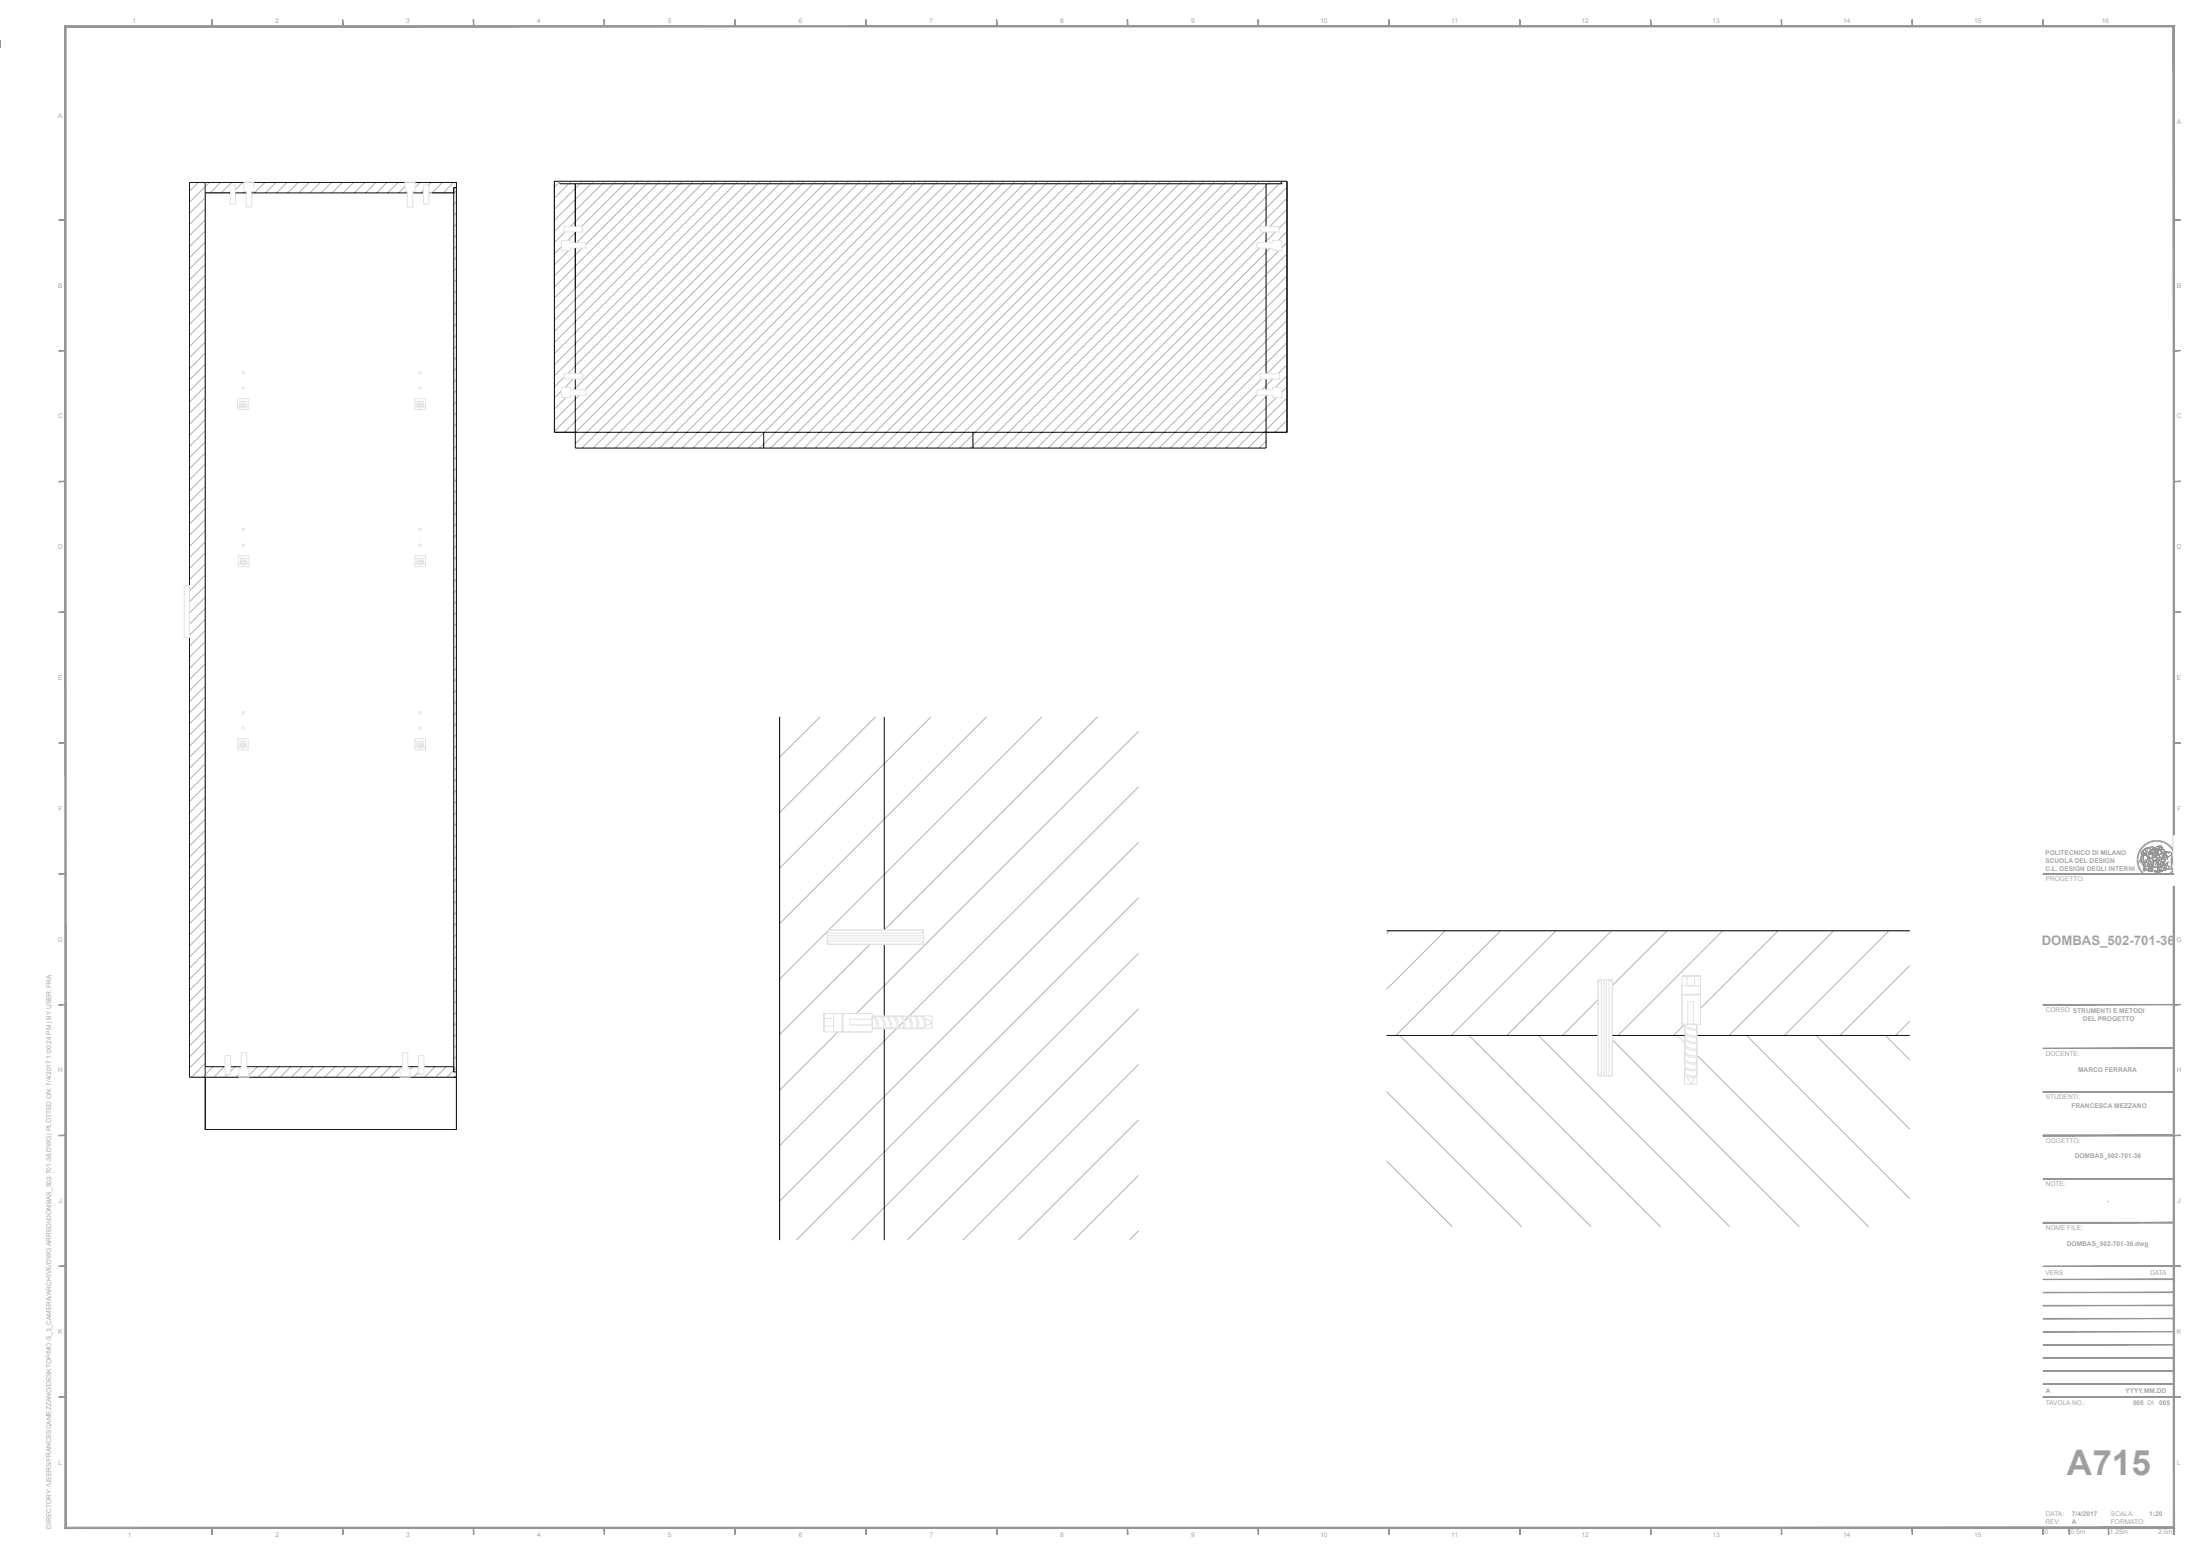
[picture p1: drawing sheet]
<svg xmlns="http://www.w3.org/2000/svg" width="841mm" height="594mm" viewBox="0 0 841 594" stroke-linecap="round" stroke-linejoin="round" font-family="sans-serif">
<g fill="none" stroke="#000" stroke-width=".38">
<path d="M72.4 69.7h102.1v362h-96.1v-19.9h-6zM78.4 69.7v362M78.4 73.7h9.5M90 73.7h4.1M96.2 73.7h59.5M157.8 73.7h4.1M173.4 71.7v2h-8.3M174.5 71.7h-1.1v338M211.9 70.3v40M219.9 70.3v16.3M484 70.3v16.3M490 69.3v1h-276"/>
<path d="M492 69.3v95.9h-280.1M492 69.3h-280.1v95.9M492 69.3v95.9h-8v6.1h-264.1v-6.1h-8M219.9 88.7v4M219.9 94.8v48M484 88.7v4M484 94.8v48M219.9 144.9v4.1M219.9 151.1v14.1M484 144.9v4.1M484 151.1v14.1M291.9 165.2v6.1"/>
<path d="M371.9 165.2v6.1M298 274v200M338 274v81.5M338 361v27.6M338 393.2v80.8M78.4 411.8h96.1h-1.1M78.4 407.7h7.6M88.1 407.7h4.1M94.3 407.7h59.5M155.9 407.7h4.1M162.1 407.7h11.3v2h1.1"/>
</g>
<g fill="none" stroke="#b2b2b2" stroke-width=".38">
<path d="M75.8 69.7l-3.4 3.4M78.4 75.6l-6 6M78.4 79.8l-6 6M80.1 69.7l-7.7 7.6M84.3 69.7l-4 4M88.5 69.7l-4 4M92.8 69.7l-2.8 2.8M93.6 73.2l-.6 .5M101.3 69.7l-4.1 4M105.5 69.7l-4 4M109.7 69.7l-3.9 4M114 69.7l-4 4"/>
<path d="M118.2 69.7l-4 4M122.5 69.7l-4 4M126.7 69.7l-4 4M131 69.7l-4 4M135.2 69.7l-4 4M139.5 69.7l-4 4M143.7 69.7l-4 4M147.9 69.7l-4 4M152.2 69.7l-4 4M154.9 71.3l-2.5 2.4M160.7 69.7l-2 2M161.9 72.7l-1 1"/>
<path d="M164.9 69.7l-1 1.1M169.2 69.7l-4.1 4M173.4 69.7l-4 4M174.5 72.9l-1.1 1M174.5 77.2l-1.1 1M214.2 69.3l-2.3 2.2M218.4 69.3l-6.5 6.5M222.7 69.3l-10.8 10.7M227 69.3l-15.1 15M231.2 69.3l-19.3 19.2M235.4 69.3l-17.3 17.3M239.7 69.3l-17.3 17.3"/>
<path d="M243.9 69.3l-23.5 23.4M248.2 69.3l-24.2 24.1M252.4 69.3l-40.5 40.4M256.6 69.3l-44.7 44.6M260.9 69.3l-49 48.9M265.1 69.3l-53.2 53.1M269.4 69.3l-57.5 57.4M273.6 69.3l-61.7 61.6M277.8 69.3l-65.9 65.9M282.1 69.3l-70.2 70.1M286.3 69.3l-74.4 74.4M290.6 69.3l-73.6 73.5"/>
<path d="M294.8 69.3l-73.5 73.5M299 69.3l-79.7 79.7M303.3 69.3l-79.7 79.7M307.6 69.3l-95.7 95.6M311.8 69.3l-96 95.9M316 69.3l-96.1 96.1M320.3 69.3l-100.4 100.3M324.5 69.3l-102 102M328.8 69.3l-102.1 102M333 69.3l-102 102M337.3 69.3l-102 102M341.5 69.3l-102 102"/>
<path d="M345.7 69.3l-102 102M350 69.3l-102 102M354.2 69.3l-102 102M358.5 69.3l-102 102M362.7 69.3l-102 102M367 69.3l-102.1 102M371.2 69.3l-102 102M375.5 69.3l-102.1 102M379.7 69.3l-102 102M383.9 69.3l-102 102M388.2 69.3l-102 102M392.4 69.3l-102 102"/>
<path d="M396.7 69.3l-102.1 102M400.9 69.3l-102 102M405.1 69.3l-101.9 102M409.4 69.3l-102 102M413.6 69.3l-102 102M417.9 69.3l-102 102M422.1 69.3l-102 102M426.3 69.3l-101.9 102M430.6 69.3l-102 102M434.9 69.3l-102.1 102M439.1 69.3l-102 102M443.3 69.3l-102 102"/>
<path d="M447.6 69.3l-102 102M451.8 69.3l-102 102M456.1 69.3l-102.1 102M460.3 69.3l-102 102M464.5 69.3l-102 102M468.8 69.3l-102 102M473 69.3l-102 102M477.3 69.3l-102.1 102M481.5 69.3l-102 102M485.8 69.3l-102 102M490 69.3l-102 102M490 69.3h.1"/>
<path d="M492 71.6l-99.8 99.7M492 75.8l-95.5 95.5M78.4 84.1l-6 6M78.4 88.3l-6 6M78.4 92.6l-6 5.9M78.4 96.8l-6 6M174.5 81.4l-1.1 1M174.5 85.6l-1.1 1M174.5 89.9l-1.1 1M174.5 94.1l-1.1 1M174.5 98.4l-1.1 1M214.6 94.3l-2.7 2.7"/>
<path d="M216 88.7l-4.1 4M217.5 95.7l-5.6 5.5M218.3 94.8l-.3 .3M220.3 88.7l-3.3 3.2M222.6 94.8l-10.7 10.7M481.4 94.8l-76.4 76.5M483.3 88.7l-82.6 82.6M485.7 94.8l-76.5 76.5M487.6 88.7l-4.1 4M489 95.7l-75.5 75.6M492 97l-74.3 74.3M492 80l-6.6 6.6"/>
<path d="M492 84.3l-3 3M492 88.5l-3.4 3.4M492 92.8l-2 2M78.4 101l-6 6M78.4 105.3l-6 6M78.4 109.5l-6 6M78.4 113.8l-6 5.9M78.4 118l-6 6M174.5 102.6l-1.1 1M174.5 106.9l-1.1 .9M174.5 111.1l-1.1 1M174.5 115.3l-1.1 1.1"/>
<path d="M174.5 119.6l-1.1 1M492 101.2l-70.1 70.1M492 105.5l-65.8 65.8M492 109.7l-61.6 61.6M492 114l-57.3 57.3M492 118.2l-53.1 53.1M78.4 122.2l-6 6M78.4 126.5l-6 6M78.4 130.7l-6 6M78.4 135l-6 6M78.4 139.2l-6 6M174.5 123.8l-1.1 1"/>
<path d="M174.5 128.1l-1.1 1M174.5 132.3l-1.1 1M174.5 136.5l-1.1 1.1M492 122.4l-48.8 48.9M492 126.7l-44.6 44.6M492 131l-40.3 40.3M492 135.2l-7.7 7.6M492 139.4l-3.4 3.4M78.4 143.4l-6 6.1M78.4 147.7l-6 6M78.4 152l-6 5.9M78.4 156.2l-6 6"/>
<path d="M174.5 140.8l-1.1 1M174.5 145.1l-1.1 .9M174.5 149.3l-1.1 1M174.5 153.5l-1.1 1M174.5 157.8l-1.1 1M214.6 149.5l-2.7 2.6M215.6 144.3l-3.7 3.6M216.4 152l-4.5 4.4M219.2 144.9l-3.2 3.2M221.5 151.1l-9.6 9.5M480.5 150.9l-20.4 20.4M482.3 144.9l-26.4 26.4"/>
<path d="M484.6 151.1l-20.2 20.2M486.5 144.9l-4.1 4.1M487.9 152l-19.3 19.3M492 152.2l-19.1 19.1M492 156.4l-14.9 14.9M492 143.7l-4.5 4.4M492 147.9l-2 2M78.4 160.4l-6 6M78.4 164.7l-6 6M78.4 168.9l-6 6M78.4 173.2l-6 5.9M78.4 177.4l-6 6"/>
<path d="M174.5 162l-1.1 1M174.5 166.3l-1.1 .9M174.5 170.5l-1.1 1M174.5 174.7l-1.1 1M174.5 179l-1.1 1M484 168.6l-2.7 2.7M492 160.6l-4.7 4.6M492 164.9l-.4 .3M78.4 181.6l-6 6M78.4 185.9l-6 6M78.4 190.1l-6 6M78.4 194.4l-6 6"/>
<path d="M78.4 198.6l-6 6M174.5 183.2l-1.1 1M174.5 187.5l-1.1 .9M174.5 191.7l-1.1 1M174.5 195.9l-1.1 1.1M78.4 202.8l-6 6.1M78.4 207.1l-6 6M78.4 211.3l-6 6M78.4 215.6l-6 6M78.4 219.8l-6 6M174.5 200.2l-1.1 1M174.5 204.4l-1.1 1"/>
<path d="M174.5 208.7l-1.1 1M174.5 212.9l-1.1 1M174.5 217.1l-1.1 1.1M78.4 224l-6 6.1M78.4 228.3l-6 6M78.4 232.6l-6 6M78.4 236.8l-6 6M174.5 221.4l-1.1 1M174.5 225.7l-1.1 .9M174.5 229.9l-1.1 1M174.5 234.1l-1.1 1M174.5 238.4l-1.1 1"/>
<path d="M78.4 241l-6 6M78.4 245.3l-6 6M78.4 249.5l-6 6M78.4 253.8l-6 6M78.4 258l-6 6M174.5 242.6l-1.1 1M174.5 246.9l-1.1 .9M174.5 251.1l-1.1 1M174.5 255.3l-1.1 1M174.5 259.6l-1.1 1M78.4 262.2l-6 6M78.4 266.5l-6 6"/>
<path d="M78.4 270.7l-6 6.1M78.4 275l-6 6M78.4 279.2l-6 6M174.5 263.8l-1.1 1M174.5 268.1l-1.1 1M174.5 272.3l-1.1 1M174.5 276.5l-1.1 1.1M313.5 274l-15.5 15.4M334.7 274l-36.7 36.6M355.9 274l-57.9 57.8M377.1 274l-79.1 79.1M398.3 274l-81.5 81.5"/>
<path d="M419.5 274l-81.5 81.5M435.2 279.5l-107.9 107.9M78.4 283.4l-6 6.1M78.4 287.7l-6 6M78.4 292l-6 6M78.4 296.2l-6 6M174.5 280.8l-1.1 1M174.5 285.1l-1.1 .9M174.5 289.3l-1.1 1M174.5 293.5l-1.1 1M174.5 297.8l-1.1 1M78.4 300.4l-6 6"/>
<path d="M78.4 304.7l-6 6M78.4 308.9l-6 6M78.4 313.2l-6 6M78.4 317.4l-6 6M174.5 302l-1.1 1M174.5 306.3l-1.1 1M174.5 310.5l-1.1 1M174.5 314.7l-1.1 1M174.5 319l-1.1 1M435.2 300.8l-87.6 87.6M78.4 321.6l-6 6M78.4 325.9l-6 6"/>
<path d="M78.4 330.1l-6 6M78.4 334.4l-6 6M78.4 338.6l-6 6M174.5 323.2l-1.1 1M174.5 327.5l-1.1 1M174.5 331.7l-1.1 1M174.5 335.9l-1.1 1.1M435.2 322l-137.2 137.1M78.4 342.9l-6 5.9M78.4 347.1l-6 6M78.4 351.3l-6 6.1M78.4 355.6l-6 6"/>
<path d="M78.4 359.8l-6 6M174.5 340.2l-1.1 1M174.5 344.4l-1.1 1M174.5 348.7l-1.1 1M174.5 352.9l-1.1 1M174.5 357.2l-1.1 1M316.2 356.1l-18.2 18.2M435.2 343.2l-130.8 130.8M78.4 364.1l-6 6M78.4 368.3l-6 6M78.4 372.6l-6 6M78.4 376.8l-6 6"/>
<path d="M174.5 361.4l-1.1 1M174.5 365.7l-1.1 1M174.5 369.9l-1.1 1M174.5 374.1l-1.1 1M174.5 378.4l-1.1 1M332.6 361l-34.6 34.5M435.2 364.4l-109.6 109.6M78.4 381.1l-6 5.9M78.4 385.3l-6 6M78.4 389.5l-6 6M78.4 393.8l-6 6M78.4 398l-6 6"/>
<path d="M174.5 382.6l-1.1 1M174.5 386.9l-1.1 1M174.5 391.1l-1.1 1M174.5 395.4l-1.1 .9M174.5 399.6l-1.1 1M320.3 394.4l-22.3 22.3M342.9 393l-44.9 44.9M345.4 390.6l-1.9 1.9M347.2 388.8l-1.4 1.3M435.2 385.6l-88.4 88.4M78.4 402.3l-6 5.9M78.4 406.5l-5.2 5.3"/>
<path d="M81.5 407.7l-4 4.1M85.7 407.7l-4 4.1M87 410.7l-1.1 1.1M90 407.7l-1.9 1.9M91.3 410.6l-1.1 1.2M98.4 407.7l-3.2 3.3M102.7 407.7l-4 4.1M106.9 407.7l-4 4.1M111.2 407.7l-4 4.1M115.4 407.7l-4 4.1M119.6 407.7l-3.9 4.1M123.9 407.7l-4 4.1"/>
<path d="M128.1 407.7l-4 4.1M132.4 407.7l-4 4.1M136.6 407.7l-4 4.1M140.8 407.7l-3.9 4.1M145.1 407.7l-4 4.1M149.4 407.7l-4.1 4.1M153 408.4l-3.4 3.4M153.6 407.7l-.6 .6M157.8 407.7l-1 1.1M160 409.8l-1.9 2M166.3 407.7l-4 4.1M170.6 407.7l-4.1 4.1"/>
<path d="M174.5 408.1l-3.7 3.7M174.5 403.8l-1.1 1.1M435.2 406.8l-67.1 67.2M435.2 428.1l-45.9 45.9M435.2 449.3l-24.7 24.7M435.2 470.5l-3.5 3.5"/>
</g>
<path d="M78.4 69.7v4h9.5M164 73.7h9.4M214 69.3v1M78.4 407.7v4.1" fill="none" stroke="#7f7f7f" stroke-width=".38"/>
<g fill="none" stroke="#e1e1e1" stroke-width=".38">
<path d="M87.9 70.8h2.1v7.2h-2.1zM93.2 69.7h3.8l.1 3.5h-.9v5.9h-2l-.1-5.9h-.9zM154.9 69.7h3.8v3.5h-.9v5.9h-2.1v-5.9h-.8zM161.9 70.8h2.1v7.2h-2.1zM214.6 91.9h3.4v.8h6v2.1v-.3v.3h-6v.9h-3.4zM215.6 86.6h7.2v2.1h-7.2zM480.5 92.7h6v-.8h3.5v3.8h-3.5v-.9h-6zM481.8 86.6h7.2v2.1h-7.2zM90.9 152.4h4v4.2h-4zM90.9 155.6h.8v-2.2h2.4v2.2h.8M92.1 154.9v.2h.6l.1 .6 .2-.6h.6v-.2M92.7 154.3h.3"/>
<path d="M92.7 154.2v.6h-.6M93 154.2v.6h.6M158.6 152.4h4.1v4.2h-4.1zM158.6 155.6h.8v-2.2h2.4v2.2h.9M159.9 154.9v.2h.6v.6h.2v-.6h.7M160.5 154.3h.2M160.5 154.2v.6h-.6M160.7 154.2v.6h.7M161.3 154.9v.2M215.6 142.8h7.2v2.1h-7.2zM224 150.7v.4h-6v.9h-3.4v-3.9h3.4v.9h6v2.1M480.5 149h6v-.9h3.5v3.9h-3.5v-.9h-6z"/>
<path d="M481.8 142.8h7.2v2.1h-7.2zM91.1 212.4h4v4.2h-4zM91.1 215.6h.8v-2.2h2.4v2.2h.8M92.4 214.9h.6v-.6h.3v.6h.5l.1 .2h-.6v.6h-.3v-.6h-.6zM158.6 212.4h4.1v4.2h-4.1zM158.6 215.6h.8v-2.2h2.4v2.2h.9M161.3 214.9v.2M161.4 214.9h-.7v-.6h-.2v.6l-.6 .1 .6 .1 .1 .6 .1-.6h.7M70.4 223.8h2v19.9h-2zM90.9 282.4h4v4.2h-4zM90.9 285.6h.8v-2.2h2.4v2.2h.8M92.1 285.1h.6v.6"/>
<path d="M92.1 285.1v-.3h.6v-.6l.3 .1v.5h.6v.3M92.7 285.7h.3M93.6 285.1h-.6v.6M158.6 282.4h4.1v4.2h-4.1zM158.6 285.6h.8v-2.2h2.4v2.2h.9M159.9 285.1h.6v.6M160.5 285.7h.2M161.3 284.8v.3M161.4 284.8h-.7v-.5l-.2-.1v.6h-.6v.3M161.4 285.1h-.7v.6M316.2 355.5h36.9v5.5h-36.9zM316.2 358.6h36.9"/>
<path d="M316.2 357.7h36.9M316.2 355.5h36.9M317.2 355.5l-1 1.2h36.9l-.9-1.2M316.2 361h36.9M317.3 361l-1.1-1.4h36.9l-.9 1.4M314.8 387.4h.3v7h-.3zM315.1 389.3h3.5v2.9h-3.5zM322 387.4h.2v7h-.2zM323 387.4h-4.4v7h4.4M323.3 387.4h10.1v7h-10.1M324.8 389.6h8.6v2.2h-8.6zM333.4 388.5l1 1.1 .6 1.3 .2 2.2"/>
<path d="M333.5 388.6l-.1 4.3h1.8M334 388.3a5.1 5.1 0 0 1 1.7 4.9M334.3 388.6h2.2M335.8 392.9h2M336.2 388.4a5.1 5.1 0 0 1 1.6 4.8M337 388.3l.8 1.2 .5 1.4v2.2M337.2 388.6h1.7M338.3 392.9h1.9M338.6 388.3a5.1 5.1 0 0 1 1.6 4.8M339.4 388.4l1.1 1.8 .3 1.5-.2 1.5M339.6 388.6h1.9M340.7 392.9h2.2"/>
<path d="M341.2 388.4a5.1 5.1 0 0 1 1.7 4.8M342 388.3a5.1 5.1 0 0 1 1.4 4.8M342.2 388.6h2.2M343.4 392.9h2M344.2 388.4l.8 1.2 .4 1.4-.1 2.2M344.9 388.3l.9 2 .2 1.4-.3 1.4M345.1 388.6h1.9M345.8 392.9h2.3M346.8 388.3l.8 1.3 .5 1.3-.1 2.2M347.5 388.4l.8 1.2 .4 1.4-.2 2.2M347.7 388.6h2M348.6 392.9h1.8"/>
<path d="M349.5 388.3l.8 1.3 .3 1.4-.3 2.2M350.3 388.4l.8 1.9v1.5l-.3 1.4M350.4 388.6h1.9M352.2 388.4l1 1.9 .1 1.4-.2 1.5M352.8 388.3l.9 2 .1 1.4-.3 1.4M353.2 392.5l-.7 .4h-1.6M353.3 389.1l3 1.8-2.5 1.3M86 403.5h2.1v7.2h-2.1zM92.3 402.3l2 .1v5.9h.9l-.1 3.5h-3.8v-3.5h.9zM153.8 402.4l2.1-.1v6h.9v3.5h-3.8v-3.5h.8zM160 403.5h2.1v7.2h-2.1z"/>
<circle cx="92.8" cy="155" r=".97"/>
<circle cx="93" cy="142.4" r=".47"/>
<circle cx="93" cy="148.4" r=".47"/>
<circle cx="160.5" cy="148.4" r=".47"/>
<circle cx="160.5" cy="142.4" r=".47"/>
<circle cx="160.6" cy="155" r=".97"/>
<circle cx="93" cy="202.4" r=".47"/>
<circle cx="93" cy="208.4" r=".47"/>
<circle cx="93.1" cy="215" r=".97"/>
<circle cx="160.5" cy="202.4" r=".47"/>
<circle cx="160.5" cy="208.4" r=".47"/>
<circle cx="160.6" cy="215" r=".97"/>
<circle cx="93" cy="272.4" r=".47"/>
<circle cx="93" cy="278.4" r=".47"/>
<circle cx="160.5" cy="272.4" r=".47"/>
<circle cx="160.5" cy="278.4" r=".47"/>
<circle cx="92.8" cy="285" r=".97"/>
<circle cx="160.6" cy="285" r=".97"/>
</g>
<g fill="none" stroke="#e1e1e1" stroke-width=".38">
<path d="M610.9 374.5h5.5v36.8h-5.5zM610.9 375.4l1.2-.9v36.8l-1.2-.9M610.9 374.5v36.8M613.1 374.5v36.8M614.1 374.5v36.8M616.4 374.5v36.8M616.4 375.5l-1.3-1v36.8l1.3-.9M643 372.9h7v.3h-7zM644.9 373.2h2.9v3.6h-2.9zM333.4 387.4h-18.6v7h18.6M334 388.3h-.6h22.9v4.9h-22.9M336.2 388.3h.8"/>
<path d="M338.6 388.3h.8M341.2 388.3h.8M344.2 388.3h.7M346.8 388.3h.7M349.6 388.3h.7M352.2 388.3h.7M643 381.4v10.1h7v-10.1M643 381.1v-4.3h7v4.3M643 380h7v.3h-7zM643.9 395.1l1.9 1.1 1.5 .3 1.4-.1M643.9 396.7a5.1 5.1 0 0 0 4.8 1.6M643.9 392.1a5.1 5.1 0 0 0 4.8 1.7"/>
<path d="M643.9 397.5l1.9 1.1 1.5 .3 1.5-.2M644 399.3a5.1 5.1 0 0 0 4.8 1.7M644 394.3a5.1 5.1 0 0 0 4.8 1.6M644.1 391.5l1.2 1 1.3 .7 2.2 .1M644.2 391.6l4.3-.1v1.8M644.2 392.4v2.2M644.2 395.3v1.7M644.2 397.7v1.9M645.2 382.9h2.2v8.6h-2.2zM648.5 393.8v2.2M648.5 396.4v1.9M648.5 398.8v2.2"/>
<path d="M643.9 400.1a5.1 5.1 0 0 0 4.8 1.4M643.9 403l2 1 1.4 .1 1.4-.2M643.9 410.9l2 .9 1.4 .1 1.4-.3M643.9 404.9l1.9 1.1 1.5 .3 1.4-.2M643.9 407.6l1.3 .8 1.4 .3 2.1-.3M643.9 405.6l1.3 .8 1.4 .4 2.2-.2M644 408.4l1.9 .8h1.5l1.4-.3M644 402.3l1.2 .8 1.4 .4 2.2-.1M644 410.3l1.2 .7 1.4 .4 2.2-.2M644.2 400.3v2.2M644.2 403.2v1.9M644.2 405.8v2"/>
<path d="M644.2 408.5v1.9M644.7 411.4l1.8 3 1.3-2.5M648.5 401.6v1.9M648.5 403.9v2.3M648.5 406.7v1.8M648.5 409v1.6l-.4 .7"/>
</g>
<g fill="none" stroke="#b2b2b2" stroke-width=".38">
<path d="M531.2 355.8l-1.1 1.1M552.4 355.8l-22.3 22.3M573.6 355.8l-40 40M594.8 355.8l-40 40M616 355.8l-40 40M637.3 355.8l-20.9 20.9M658.5 355.8l-40 40M679.7 355.8l-29.7 29.7M700.9 355.8l-40 40M722.1 355.8l-40 40M730.1 369l-26.8 26.8M535.1 395.8l73.2 73.1"/>
<path d="M561.6 395.8l73.2 73.1M588.1 395.8l73.2 73.1M610.9 382.1l-13.6 13.7M616.4 397.5l71.4 71.4M643.9 391.6l-4.2 4.2M667.7 395.8l62.4 62.4M694.2 395.8l35.9 35.9M720.7 395.8l9.4 9.4M730.1 390.2l-5.5 5.6M530.1 417.3l51.7 51.6M648.8 403.4l65.5 65.5M530.1 443.8l25.1 25.1"/>
</g>
<path d="M641.2 395.8l2.7 2.7" fill="none" stroke="#dbdbdb" stroke-width=".38"/>
<path d="M530.1 355.8h200M530.1 395.8h80.8M648.6 395.8h81.5" fill="none" stroke="#000" stroke-width=".38"/>
<path d="M643 391.5v-18.6h7v18.6M643.9 394.3v.8M643.9 396.7v.8M643.9 399.3v.8M648.8 391.5v22.9h-4.9v-22.9v.6M643.9 402.3v.7M643.9 404.9v.7M643.9 407.6v.8M643.9 410.3v.7" fill="none" stroke="#e1e1e1" stroke-width=".38"/>
<path d="M616.4 395.8h27.5" fill="none" stroke="#000" stroke-width=".38"/>
<g fill="#959595" stroke="#959595" stroke-width=".38">
<path d="M831 484.1l2.5-.2zM831 483.9h2.5z"/>
<path d="M831 534.1l2.5-.2zM831 533.9h2.5z"/>
<path d="M430.9 7.6l.2 2.5v-2.5zM430.9 7.6l.2 2.5h-.2z"/>
<path d="M25.3 583.8l-.5 .5 806-.5zM24.8 584.3l806-.5 .5 .5z"/>
<path d="M830.8 10.3v573.5l.5 .5zM830.8 10.3l.5-.5v574.5z"/>
<path d="M25.3 10.3h805.5l.5-.5zM24.8 9.8h806.5l-806 .5z"/>
<path d="M24.8 9.8l.5 574v-573.5zM24.8 9.8l.5 574-.5 .5z"/>
<path d="M380.9 7.6l.2 2.5v-2.5zM380.9 7.6l.2 2.5h-.2z"/>
<path d="M480.9 7.6l.2 2.5v-2.5zM480.9 7.6l.2 2.5h-.2z"/>
<path d="M531 7.6l.1 2.5zM531 7.6l.1 2.5z"/>
<path d="M580.9 7.6l.2 2.5zM580.9 7.6l.2 2.5z"/>
<path d="M630.9 7.6l.2 2.5zM630.9 7.6l.2 2.5z"/>
<path d="M680.9 7.6l.2 2.5zM680.9 7.6l.2 2.5z"/>
<path d="M730.9 7.6l.2 2.5zM730.9 7.6l.2 2.5z"/>
<path d="M780.9 7.6l.2 2.5zM780.9 7.6l.2 2.5z"/>
<path d="M22.5 284.1l2.5-.1zM22.5 284h2.5z"/>
<path d="M22.5 234.1l2.5-.1zM22.5 234h2.5z"/>
<path d="M22.5 184.1l2.5-.1zM22.5 184h2.5z"/>
<path d="M22.5 134.1l2.5-.1zM22.5 134h2.5z"/>
<path d="M22.5 84.1l2.5-.1zM22.5 84h2.5z"/>
<path d="M22.5 384.1l2.5-.2zM22.5 383.9h2.5z"/>
<path d="M22.5 434.1l2.5-.2zM22.5 433.9h2.5z"/>
<path d="M22.5 484.1l2.5-.2zM22.5 483.9h2.5z"/>
<path d="M22.5 534.1l2.5-.2zM22.5 533.9h2.5z"/>
<path d="M22.5 334.1l2.5-.2zM22.5 333.9h2.5z"/>
<path d="M330.9 7.6l.2 2.5zM330.9 7.6l.2 2.5z"/>
<path d="M280.9 7.6l.2 2.5zM280.9 7.6l.2 2.5z"/>
<path d="M230.9 7.6l.2 2.5zM230.9 7.6l.2 2.5z"/>
<path d="M180.9 7.6l.2 2.5zM180.9 7.6l.2 2.5z"/>
<path d="M130.9 7.6l.2 2.5zM130.9 7.6l.2 2.5z"/>
<path d="M80.9 7.6l.2 2.5zM80.9 7.6l.2 2.5z"/>
<path d="M0 15.6l.1 2.5zM0 15.6l.1 2.5z"/>
<path d="M716.5 583.9h60zM716.5 584.1l60-.2z"/>
<path d="M831 284.1l2.5-.1zM831 284h2.5z"/>
<path d="M831 234.1l2.5-.1zM831 234h2.5z"/>
<path d="M831 184.1l2.5-.1zM831 184h2.5z"/>
<path d="M831 134.1l2.5-.1zM831 134h2.5z"/>
<path d="M831 84.1l2.5-.1zM831 84h2.5z"/>
<path d="M831 384.1l2.5-.2zM831 383.9h2.5z"/>
<path d="M831 434.1l2.5-.2zM831 433.9h2.5z"/>
<path d="M831 484.1l2.5-.2zM831 483.9h2.5z"/>
<path d="M831 534.1l2.5-.2zM831 533.9h2.5z"/>
<path d="M831 334.1l2.5-.2zM831 333.9h2.5z"/>
<path d="M430.9 584l.2 2.5v-2.5zM430.9 584l.2 2.5h-.2z"/>
<path d="M380.9 584l.2 2.5v-2.5zM380.9 584l.2 2.5h-.2z"/>
<path d="M480.9 584l.2 2.5v-2.5zM480.9 584l.2 2.5h-.2z"/>
<path d="M531 584l.1 2.5zM531 584l.1 2.5z"/>
<path d="M580.9 584l.2 2.5zM580.9 584l.2 2.5z"/>
<path d="M630.9 584l.2 2.5zM630.9 584l.2 2.5z"/>
<path d="M680.9 584l.2 2.5zM680.9 584l.2 2.5z"/>
<path d="M730.9 584l.2 2.5zM730.9 584l.2 2.5z"/>
<path d="M330.9 584l.2 2.5zM330.9 584l.2 2.5z"/>
<path d="M280.9 584l.2 2.5zM280.9 584l.2 2.5z"/>
<path d="M230.9 584l.2 2.5zM230.9 584l.2 2.5z"/>
<path d="M180.9 584l.2 2.5zM180.9 584l.2 2.5z"/>
<path d="M130.9 584l.2 2.5zM130.9 584l.2 2.5z"/>
<path d="M80.9 584l.2 2.5zM80.9 584l.2 2.5z"/>
<path d="M780.9 584l.2 2.5zM780.9 584l.2 2.5z"/>
</g>
<g fill="none" stroke="#959595" stroke-width=".38">
<path d="M816.8 328.7h.7M816.8 328.4h.7M816.8 328l.7 .1M816.9 327.6l.6 .1M816.9 327.3l.7 .1M817 326.9l.7 .2M817.1 326.6l.7 .2M817.2 326.2l.6 .3M817.3 325.9l.7 .3M817.5 325.6l.6 .3M817.5 329l-.7 .1M817.5 329.4h-.7"/>
<path d="M817.5 329.7l-.6 .1M817.6 330l-.7 .1M817.6 325.3l.6 .3M817.6 330.3l-.6 .2M817.7 330.6l-.6 .2M817.8 324.9l.6 .4M817.8 330.9l-.6 .3M817.9 331.2l-.6 .3M818 324.6l.6 .4M818.1 331.5l-.7 .3M818.2 324.3l.5 .4M818.2 331.8l-.6 .4"/>
<path d="M818.4 332.1l-.6 .4M818.4 324l.5 .5M818.5 332.4l-.6 .4M818.6 323.8l.5 .4M818.7 332.7l-.6 .4M818.9 323.5l.4 .5M818.9 332.9l-.5 .5M819.1 323.3l.5 .4M819.1 333.2l-.5 .5M819.3 333.4l-.5 .5M819.4 323l.4 .5M819.5 333.7l-.4 .5"/>
<path d="M819.6 322.8l.4 .5M819.7 333.9l-.4 .5M819.9 322.6l.4 .5M820 334.1l-.4 .6M820.2 322.3l.4 .6M820.3 334.3l-.4 .6M820.5 322.2l.3 .6M820.6 334.5l-.4 .6M820.8 322l.3 .6M820.8 334.7l-.3 .6M821.1 334.8l-.3 .6M821.1 321.8l.3 .6"/>
<path d="M821.4 335l-.3 .6M821.4 321.7l.3 .6M821.7 335.1l-.3 .7M821.8 321.5l.2 .7M822 335.3l-.3 .6M822.1 321.4l.2 .7M822.3 335.4l-.2 .6M822.5 321.3l.1 .7M822.6 335.5l-.2 .6M822.8 328.1l.6-.5 .8 .3a.42 .42 0 0 1 .4 .2 .42 .42 0 0 1-.2 .5l-.4 .1a.61 .61 0 0 1-.7 .3 .61 .61 0 0 1-.5-.6zM822.8 321.2l.2 .7M822.9 335.6l-.1 .6"/>
<path d="M823.2 321.2l.1 .6M823.2 335.6l-.1 .7M823.3 329l.6 .4 .8-1-.8-.7h-.6l-.5 .7-.2-.1 .3-1.1 .2-.2 1.3 .2 .5-.4v-.3l.6 .1 .2 1-.3 .6 .2 .5-1 1.3h-.3l.5 .2-.1 .4 .3-.3-.3 1.1-1.1 .3-.8-.8 .5-1.6M823.5 321.1l.1 .7M823.6 335.6l-.1 .7M823.6 332.9l2-.5 1.2 .3-2.1 .6zM823.9 321.1v.7M823.9 335.7l-.1 .7M824.2 335.7v.7M824.2 321.1v.7M824.5 335.7v.7M824.6 321.1v.7"/>
<path d="M824.7 333.3l2.1-.6v.3l-2.1 .6zM824.8 335.7l.1 .7M825 321.1l-.1 .7M825 331.5l.3-.1 .1 1.1-.3-.6-.3 .7zM825.2 335.7l.1 .7M825.3 323.5a.71 .71 0 0 1 .9-.1 .71 .71 0 0 1 .3 .8l-.4 1.3 .3-1.2-.2-.5-.7 .4-.3 .9-.2-.9zM825.3 321.1l-.1 .7M825.5 335.6l.1 .7M825.5 326.6l1.1-.4a.81 .81 0 0 1 1 .6 .81 .81 0 0 1-.7 1 .76 .76 0 0 1-1.2-.2zM825.6 328.6l.8-.1-1.1 2.3v.7l-.5 .6-.1-1zM825.6 324l.6-.2 .2 .5-.3 .5a.48 .48 0 0 1-.6-.2 .48 .48 0 0 1 .1-.6zM825.6 321.2l-.1 .6"/>
<path d="M825.8 335.6l.1 .6M826 321.2l-.2 .7M826.1 329.6l.2-.1a.41 .41 0 0 1 .5 .2 .41 .41 0 0 1-.1 .6l-.3 .5 .1 .8-.7 .1zM826.1 335.5l.2 .6M826.4 326.2l1.1-.6h.8l-.7 1zM826.4 321.3l-.2 .7M826.4 335.4l.2 .7M826.5 324.3l.7 .5 .4 .8a.76 .76 0 0 1-1.3-.1zM826.7 321.4l-.2 .7M826.8 335.3l.2 .7M827 321.5l-.2 .7M827.1 327.6h.3l-.1 .5a1 1 0 0 1-.1 1.2 1 1 0 0 1-1.1 .3l.3-1.1z"/>
<path d="M827.1 335.2l.2 .7M827.4 321.6l-.3 .7M827.4 335.1l.2 .6M827.5 330.6l1.2-1-.9 2.2a.55 .55 0 0 1 .2 .6 .55 .55 0 0 1-.5 .4 .62 .62 0 0 1-.4-.6 .62 .62 0 0 1 .3-.6zM827.7 334.9l.3 .7M827.7 321.8l-.3 .6M827.9 334.8l.4 .5M828 322l-.3 .6M828.2 334.6l.4 .6M828.3 322.1l-.3 .6M828.5 325.8l.5-.1a.75 .75 0 0 1 1 .8l.1 .3a9.2 9.2 0 0 1-.1 4.6l.3 .7h-2.5l.9-2.5-1.5 1.3a5.3 5.3 0 0 1 1.6-3.4l.2-.1-.9-.7zM828.5 334.4l.4 .6"/>
<path d="M828.6 322.3l-.3 .6M828.8 334.2l.3 .6M828.9 322.5l-.4 .6M829 334l.4 .5M829.2 322.7l-.4 .6M829.2 333.8l.5 .5M829.5 322.9l-.5 .5M829.5 333.6l.5 .4M829.7 333.4l.5 .4M829.7 323.2l-.4 .5M829.9 333.1l.5 .4M830 323.4l-.5 .5"/>
<path d="M830.1 332.8l.5 .4M830.2 323.7l-.5 .5M830.3 332.5l.5 .4M830.5 324l-.5 .4M830.5 332.3l.6 .3M830.6 332l.6 .3M830.7 324.3l-.6 .4M830.8 331.7l.6 .3M830.9 324.5l-.6 .4M830.9 331.4l.6 .3M831 331.1l.6 .3M831.1 324.9l-.6 .3"/>
<path d="M831.1 330.8l.7 .2M831.2 325.2l-.6 .3M831.2 330.5l.7 .1M831.3 330.2l.6 .1M831.3 329.8l.7 .2M831.4 325.5l-.6 .3M831.4 329.5l.7 .1M831.4 329h.7M831.4 328.6h.7M831.4 329.2h.7M831.6 325.8l-.7 .3M831.7 326.2l-.7 .2"/>
<path d="M831.8 326.5l-.7 .2M831.9 326.8l-.7 .2M831.9 327.2l-.6 .1M832 327.6h-.7M832.1 327.9l-.7 .1M832.1 328.3h-.7"/>
</g>
<path d="M824.3 329.9l.3 .1 .2-.6 .5-.2-.5 1.4v-.4z" fill="none" stroke="#959595" stroke-width=".38"/>
<g fill="none" stroke="#959595" stroke-width=".38">
<path d="M818.7 326.3l1.4 .3 .5-.3 .1 .6-1.8-.1zM818.9 326.8l-.8 2.6 .4 .1M818.9 325.4l.4-.3 .1 .8 1.2 .4-.5 .3-1.2-.1-.4-.6zM819 327l.6-.1-.3 .5-.1 2.4-.7-.3zM819.5 324.8l.5-.5 1.3-.1-.8 .1a.7 .7 0 0 0-.5 .8 .7 .7 0 0 0 .6 .6v.6l-1.2-.4zM819.5 330.8l1 .4 .6-.2 .4 1 .2-.2 .3 .3-.1-.5 .2 .4-.1-.5 .4 .2-.7-.8a.45 .45 0 0 1 .4-.6 .45 .45 0 0 1 .4 .6l.2 .5a.88 .88 0 0 1-.2 1.3 .88 .88 0 0 1-1.3-.2l-1.5-1zM819.5 327l1.2-.1 .6 1.1-.1 .5-.3 .2a.54 .54 0 0 0-.7 .1 .54 .54 0 0 0 0 .7l-.3 .3a.48 .48 0 0 1-.5-.1 .48 .48 0 0 1-.1-.6zM819.6 331.5l1.6 1a1.01 1.01 0 0 0 1.6-.4 .72 .72 0 0 1 0 1 .72 .72 0 0 1-1.1-.1l-.5-.1a.99 .99 0 0 0-1.5-.4l.1 .3a.39 .39 0 0 1-.5-.2 .39 .39 0 0 1 .2-.5zM820 329l1.2-.5 .5 .2a.55 .55 0 0 1 .3-.6 .55 .55 0 0 1 .6 .2l.2 .1a1.06 1.06 0 0 1 .5 1.4 1.06 1.06 0 0 1-1.4 .5l.3-.4a.54 .54 0 0 0-.6-.7 .54 .54 0 0 0-.4 .8l-.7-.7-.5 .1zM820 329.6l.5-.3 .1 .2a.88 .88 0 0 1 .7 .8 .88 .88 0 0 1-.6 .9l-.9-.2-.4-.3v-.3l.6-.2zM820.3 324.5l.5-.2a.81 .81 0 0 1 1.2 .3 .81 .81 0 0 1-.5 1.1l-.2 .4 .2 .6a1.1 1.1 0 0 0 .7 1.4l-.4 .1a.37 .37 0 0 1-.2 .5 .37 .37 0 0 1-.4-.2 .37 .37 0 0 1 .1-.5l-.6-1.1-.1-1.4-.6-.5zM820.7 326.9h-1.6a.86 .86 0 0 0-.7 1.2l-.6 1 .3 .3"/>
<path d="M821.4 329.4l.3-.2 .6 .4-.7 1.4 .8 .7-.4-.2 .1 .5-.2-.4 .1 .5-.3-.3-.2 .2-.3-.7zM821.6 326l.7-.3 .3 .3-.4 .2 .2 .4-.6-.1zM821.6 325.5l.9-.4-.1 .6-1.1 .5zM821.9 324l1.1-.3 .8 .7-.2 .1-.4-.2-.8 .5-.7-.5zM822 324.5l.5 .3 .7-.5 .3 .2-.6 .8-1-.1zM822.3 326l.9 .1-.5 .6a.4 .4 0 0 1-.4-.2 .4 .4 0 0 1 0-.5zM822.7 326l.5 .1-.2 .2a.34 .34 0 0 1-.3 .4 .34 .34 0 0 1-.4-.3 .34 .34 0 0 1 .3-.4l.2 .1-.3 .1M822.8 331l.8 .6M823.1 324.6l.2 .2M823.2 324.7l-.1 .1M823.2 329l1.2-.5-.1 .3a.5 .5 0 0 1-.3 .5 .5 .5 0 0 1-.6-.1zM823.5 324.9l.9-.2a.33 .33 0 0 1-.2 .5 .33 .33 0 0 1-.4-.3z"/>
<path d="M823.6 332.9l1.1 .4v.3l-1.1-.4zM823.6 325.6l1 .1 .4 .8-.2 .4-.3-.3 .2-.5a.48 .48 0 0 0-.7-.5 .48 .48 0 0 0-.1 .8 .44 .44 0 0 1-.1 .8 .44 .44 0 0 1-.6-.5zM823.9 325.6h.4l.4 .4-.3 1.1h-.5zM823.9 330.1l-.3 1.6 1.1-.3M824 324.4l.7 .1 .1 .4-.9-.2zM824 328.8l.2 .1M824.1 328.9h.1M824.3 324.8l-.8 .1h.3a.32 .32 0 0 0 .4 .3 .32 .32 0 0 0 .1-.5l.1 .2M824.9 324.5l.1 .4M824.9 326.5l.1-1.5-.3-.4a.58 .58 0 0 1-.4-.8 .58 .58 0 0 1 1-.1l-.1 1.4 .2-.6 .2 .4 .5-.1v.7l.1-.2a.67 .67 0 0 1 .2 .8 .67 .67 0 0 1-.6 .4l-.3 .2M825.5 324.3h.3M825.7 324.3v.1"/>
<path d="M826 324.5h.2M826.1 324.5h.1M826.3 327.8h.1M826.5 327.7l-.3 .1M827.2 329.5a.92 .92 0 0 0-1.1 .2 .92 .92 0 0 0-.1 1 .51 .51 0 0 0-.2 .7 .51 .51 0 0 0 .7 .2l-.1-.8 .5-1.3M828.6 325.6l-.5 1.1 .9 .7M828.8 327.6l-.3 1M828.9 331l.2 .8 .5 .4M830 326.6a11.3 11.3 0 0 1 0 5.1l.3 .4h-2.5"/>
</g>
<g fill="none" stroke="#959595" stroke-width=".38">
<path d="M818.7 326.3v.5M819.1 326.9l-.3 .6-.3 2 .7 .3M819.4 330.5l.3 .5h1.4M819.5 330.8l.1 .6 .7 .6 1.9 .9M819.6 327l-.3 .4 .1 2.3M819.7 331.5l-.1 .1a.73 .73 0 0 0 .2 1.3v-.5a1.02 1.02 0 0 1 1.4 .5 1.24 1.24 0 0 0 1.8-.2l-.2-.6M819.8 329.9a.48 .48 0 0 0-.7-.1 .48 .48 0 0 0 .1 .8 .71 .71 0 0 1 .7-.4 .71 .71 0 0 1 .6 .6M820.4 329.2l.7 .8M820.5 329.3l-.6 .5 .1 .4M820.8 327.2l.3 1.4M821.1 324.5l-.5 1.9 .7 1.7a.36 .36 0 0 0-.1 .4 .36 .36 0 0 0 .5 .2 .36 .36 0 0 0 .1-.5l.4-.1-.2-.1a.9 .9 0 0 1-.5-1.3 1.66 1.66 0 0 1 .6-1.8 1.07 1.07 0 0 0-1.5-.7 1.06 1.06 0 0 0-1.2 .5 1.06 1.06 0 0 0 .3 1.3l.9 .3-.5 .3-1.2-.1a.85 .85 0 0 1 .4-1.4M821.2 328.5l-.3 .2a.53 .53 0 0 0-.7 .1 .53 .53 0 0 0 0 .7"/>
<path d="M821.3 324.2l-.8 .1-.5 .5 .1 .4 .5 .3M821.4 329.4l.3-.2 .6 .4-.7 1.4 .8 .7-.4-.1 .2 .4-.3-.4 .1 .5-.3-.3-.2 .2-.3-.7zM821.6 326l.2 .5 .6 .1M821.7 324.3l.6-.6 1 .1a.36 .36 0 0 1 .4 .2 .36 .36 0 0 1-.2 .5l-.3-.2-.5 .4-.7-.1M822.2 328.1l.7 .3M822.3 330.4l.4 1a.83 .83 0 0 1 0 1 .83 .83 0 0 1-.9 .3M822.4 325.7l.2 .3M822.5 325.5l-1.2 .7M822.5 329l-.8 .2M822.5 325.1l-.3 .5M822.6 328.7l.8 .4M822.8 329.1l.1 1-.6 .3-.3-.1"/>
<path d="M822.8 328.4l.6-.8 1 .3 .2 .7-1.3 .4M822.9 328.4l.1 .2a.9 .9 0 0 1-.1 1.5M823 325.1h.1M823.1 330.3l.1 1M823.1 327l-.5 1.3M823.3 329.8l-.7 1.4M823.5 324.5l-.6 .8-.9-.1M823.6 332.9l2-.5 1.2 .3-2.1 .6zM823.9 324.7a.39 .39 0 0 1 .6-.4 .39 .39 0 0 1 0 .7M823.9 329.2h.1M824.1 329.1h.1M824.2 325.8l-.2 .1"/>
<path d="M824.3 327.2v.7M824.4 328.6l-.1 .2a.48 .48 0 0 1-.4 .5 .48 .48 0 0 1-.5-.3M824.4 325.7l.1 .4M824.5 325.9a.45 .45 0 0 0-.7-.2 .45 .45 0 0 0 .1 .7 .48 .48 0 0 1 0 .7 .48 .48 0 0 1-.7-.1 .48 .48 0 0 1 .1-.7l.4-.7 .6-.1 .5 .4 .2 .8-.3 .2-.1-.3M824.7 326.2l-.3 .1M824.7 326a.43 .43 0 0 1-.1 .7 .43 .43 0 0 1-.7-.2M824.7 326.9l-.8 .3M824.7 333.3v.2M824.8 329.8v.2l.2-.2M824.8 324.9l.2 .1-.2 1.1M824.8 330.1l-.1 .4 .3-.2M825 327.5l-.2 1.3"/>
<path d="M825 326.7l.5 .2M825.1 328.6l-.3 .8M825.2 329.2l-.6 .8h-.3l.5 .2M825.3 327.6l-.5 .8M825.3 323.5a.71 .71 0 0 1 .9-.1 .71 .71 0 0 1 .3 .8l-.4 1.3 .3-1.2a.5 .5 0 0 0-.5-.4 .5 .5 0 0 0-.5 .4l-.2 .8-.2-.9zM825.3 323.5a.8 .8 0 0 0-1.1 .8M825.4 324.5l.2 .4 .5-.1M825.6 328.7l-.9 2.4 .1 1 .5-.7 .2 1.4-.4-.9-.4 1.1 .2-.9M825.6 324.7l.2 .1M825.6 327.6l-.2 .5 .1 .5 1.1-.2 .3-.5M825.7 324.6l.1 .1M826.3 325.3l.3 .6"/>
<path d="M826.4 328.5l-1.1 2.3v.8M826.5 324.3l1 1M826.5 328v.1M826.8 332.7v.3l-2.1 .6-1.1-.4v-.3M827.1 325.2l.6 .4M827.1 327.3l-.1 .5M827.1 326.4l.5 .4M827.2 330.8l.2 .4M827.4 327.6l-.3 2.2a1.83 1.83 0 0 0 0 2.2l.1 .1M827.6 326.6a1.03 1.03 0 0 1 .6-.9 1.03 1.03 0 0 1 1.1 .1l.8 .3-.6 .9a1.08 1.08 0 0 1-1 .5 1.08 1.08 0 0 1-.9-.7M827.6 326.8l-.8 1.3-.7-.2a.71 .71 0 0 1-.5-1.1 .71 .71 0 0 1 1.1-.1v.1a.3 .3 0 0 0-.2 .4 .3 .3 0 0 0 .4 .1l.3-.7-.7-.4-.7 .2-.3 .7M827.7 328.4v.5"/>
<path d="M828.1 327.5l-.9 .1M828.1 331.7l.6 .5M828.3 325.6h-.8l-1.1 .6M828.5 330.6l.8 .8M828.6 327.5l-1.1 1.8-.3 1.7 1.9-1.5M828.7 329.6l-.9 2.2a.56 .56 0 0 1 .2 .5 .56 .56 0 0 1-.4 .5 .61 .61 0 0 1-.5-.5 .61 .61 0 0 1 .3-.7l.2-1M829.2 326.1l-.3 .3M830 327.7v3.3"/>
</g>
<g fill="#fff" stroke="#fff" stroke-width=".38">
<path d="M806 334l30.8 4.3h-30.8z"/>
<path d="M806 334h25l5.8 4.3z"/>
<path d="M831 319.5h5.8l-5.8 14.5z"/>
<path d="M836.8 319.5v18.8l-5.8-4.3z"/>
</g>
<path d="M806 334h25v-14.5h5.8v18.8h-30.8z" fill="none" stroke="#fff" stroke-width=".38"/>
<g fill="#959595" stroke="#959595" stroke-width=".38">
<path d="M831 534.1l2.5-.2zM831 533.9h2.5z"/>
<path d="M781 533.9h50zM781 534.1l50-.2z"/>
<path d="M781 533.9h50zM781 534.1l50-.2z"/>
<path d="M781 529h50zM781 529.1l50-.1z"/>
<path d="M781 524h50zM781 524.1l50-.1z"/>
<path d="M781 518.9h50zM781 519.1l50-.2z"/>
<path d="M781 513.9h50zM781 514.1l50-.2z"/>
<path d="M781 509h50zM781 509.1l50-.1z"/>
<path d="M781 504h50zM781 504.1l50-.1z"/>
<path d="M781 499h50zM781 499.1l50-.1z"/>
<path d="M781 494h50zM781 494.1l50-.1z"/>
<path d="M781 400.8l50-.2zM781 400.6h50z"/>
<path d="M781 417.5h50v-.2zM781 417.3h50l-50 .2z"/>
<path d="M781 417.3v.2l50-.2zM781 417.5l50-.2v.2z"/>
<path d="M781 433.9h50zM781 434.1l50-.2z"/>
<path d="M781 334.1l50-.2zM781 333.9h50z"/>
<path d="M781 433.9h50zM781 434.1l50-.2z"/>
<path d="M781 450.6h50zM781 450.8l50-.2z"/>
<path d="M781 433.9h50zM781 434.1l50-.2z"/>
<path d="M781 433.9h50zM781 434.1l50-.2z"/>
<path d="M781 384.1l50-.2zM781 383.9h50z"/>
<path d="M781 467.3v.2l50-.2zM781 467.5l50-.2v.2z"/>
<path d="M781 467.3v.2l50-.2zM781 467.5l50-.2v.2z"/>
<path d="M781 489h50zM781 489.1l50-.1z"/>
<path d="M781 483.9h50zM781 484.1l50-.2z"/>
<path d="M831 534.1l2.5-.2zM831 533.9h2.5z"/>
<path d="M780.9 584l.2 2.5zM780.9 584l.2 2.5z"/>
<path d="M790.9 584l.2 2.5v-2.5zM790.9 584l.2 2.5h-.2z"/>
<path d="M805.9 584l.2 2.5zM805.9 584l.2 2.5z"/>
<path d="M830.8 584l.5 2.5v-2.5zM830.8 584l.5 2.5h-.5z"/>
</g>
<text font-size="13.4" fill="#a5a5a5" x="790.2" y="563.8">A715</text>
<text font-size="5" fill="#a5a5a5" x="780.5" y="361.3">DOMBAS_502-701-36</text>
<g font-size="2.5" fill="#a5a5a5">
<text x="50.7" y="8.9">1</text>
<text x="105.3" y="8.9">2</text>
<text x="155.3" y="8.9">3</text>
<text x="205.3" y="8.9">4</text>
<text x="255.3" y="8.9">5</text>
<text x="305.3" y="8.9">6</text>
<text x="355.3" y="8.9">7</text>
<text x="405.3" y="8.9">8</text>
<text x="455.3" y="8.9">9</text>
<text x="504.6" y="8.9">10</text>
<text x="554.7" y="8.9">11</text>
<text x="604.6" y="8.9">12</text>
<text x="654.6" y="8.9">13</text>
<text x="704.6" y="8.9">14</text>
<text x="754.6" y="8.9">15</text>
<text x="803.5" y="8.9">16</text>
<text x="22.3" y="45">A</text>
<text x="832.2" y="47.2">A</text>
<text x="22.3" y="109.9">B</text>
<text x="832.2" y="109.9">B</text>
<text x="22.2" y="160">C</text>
<text x="832.1" y="160">C</text>
<text x="22.2" y="210">D</text>
<text x="832.1" y="210">D</text>
<text x="22.3" y="259.9">E</text>
<text x="832.2" y="259.9">E</text>
<text x="22.4" y="309.9">F</text>
<text x="832.2" y="309.9">F</text>
<text x="781.9" y="327">POLITECNICO DI MILANO</text>
<text x="781.9" y="330">SCUOLA DEL DESIGN</text>
<text x="781.9" y="333">C.L. DESIGN DEGLI INTERNI</text>
<text x="782" y="336.8">PROGETTO:</text>
<text x="22.1" y="359.9">G</text>
<text x="832" y="359.9">G</text>
<text x="782" y="386.8">CORSO: STRUMENTI E METODI</text>
<text x="796.3" y="390.2">DEL PROGETTO</text>
<text x="782" y="403.5">DOCENTE:</text>
<text x="22.2" y="409.9">H</text>
<text x="794.4" y="409.9">MARCO FERRARA</text>
<text x="832.1" y="409.9">H</text>
<text x="782" y="420.1">STUDENTI:</text>
<text x="791.9" y="423.6">FRANCESCA MEZZANO</text>
<text x="782" y="436.8">OGGETTO:</text>
<text x="793.1" y="442.8">DOMBAS_502-701-36</text>
<text x="782" y="453.5">NOTE:</text>
<text x="22.5" y="459.9">J</text>
<text x="805.5" y="459.9">-</text>
<text x="832.4" y="459.9">J</text>
<text x="782" y="470.1">NOME FILE:</text>
<text x="790.1" y="476.4">DOMBAS_502-701-36.dwg</text>
<text x="781.9" y="487.4">VERS</text>
<text x="821.9" y="487.4">DATA</text>
<text x="22.3" y="509.9">K</text>
<text x="832.2" y="509.9">K</text>
<text x="782" y="532.4">A</text>
<text x="812.5" y="532.4">YYYY.MM.DD</text>
<text x="782" y="536.9">TAVOLA NO.:</text>
<text x="815.4" y="536.9">005 DI</text>
<text x="825.3" y="536.9">005</text>
<text x="22.4" y="559.9">L</text>
<text x="832.3" y="559.9">L</text>
<text x="782" y="579.5">DATA:</text>
<text x="792" y="579.4">7/4/2017</text>
<text x="807" y="579.4">SCALA:</text>
<text x="821.6" y="579.4">1:20</text>
<text x="19.6" y="584.3" transform="rotate(-90 19.6 584.3)">DIRECTORY: /USERS/FRANCESCAMEZZANO/DESKTOP/MO-S_3_CAMERA/ARCHIVE/DWG ARREDI/DOMBAS_502-701-36.DWG | PLOTTED ON: 7/4/2017 1:00:24 PM | BY USER: FRA</text>
<text x="48.8" y="587.4">1</text>
<text x="105.3" y="587.4">2</text>
<text x="155.3" y="587.4">3</text>
<text x="205.3" y="587.4">4</text>
<text x="255.3" y="587.4">5</text>
<text x="305.3" y="587.4">6</text>
<text x="355.3" y="587.4">7</text>
<text x="405.3" y="587.4">8</text>
<text x="455.3" y="587.4">9</text>
<text x="504.6" y="587.4">10</text>
<text x="554.7" y="587.4">11</text>
<text x="604.6" y="587.4">12</text>
<text x="654.6" y="587.4">13</text>
<text x="704.6" y="587.4">14</text>
<text x="754.6" y="587.4">15</text>
<text x="781.5" y="586.5">0</text>
<text x="781.9" y="582.4">REV:</text>
<text x="791.5" y="586.5">0.5m</text>
<text x="792" y="582.4">A</text>
<text x="806.5" y="586.5">1.25m</text>
<text x="807" y="582.4">FORMATO:</text>
<text x="825" y="586.5">2.5m</text>
</g>
</svg>
